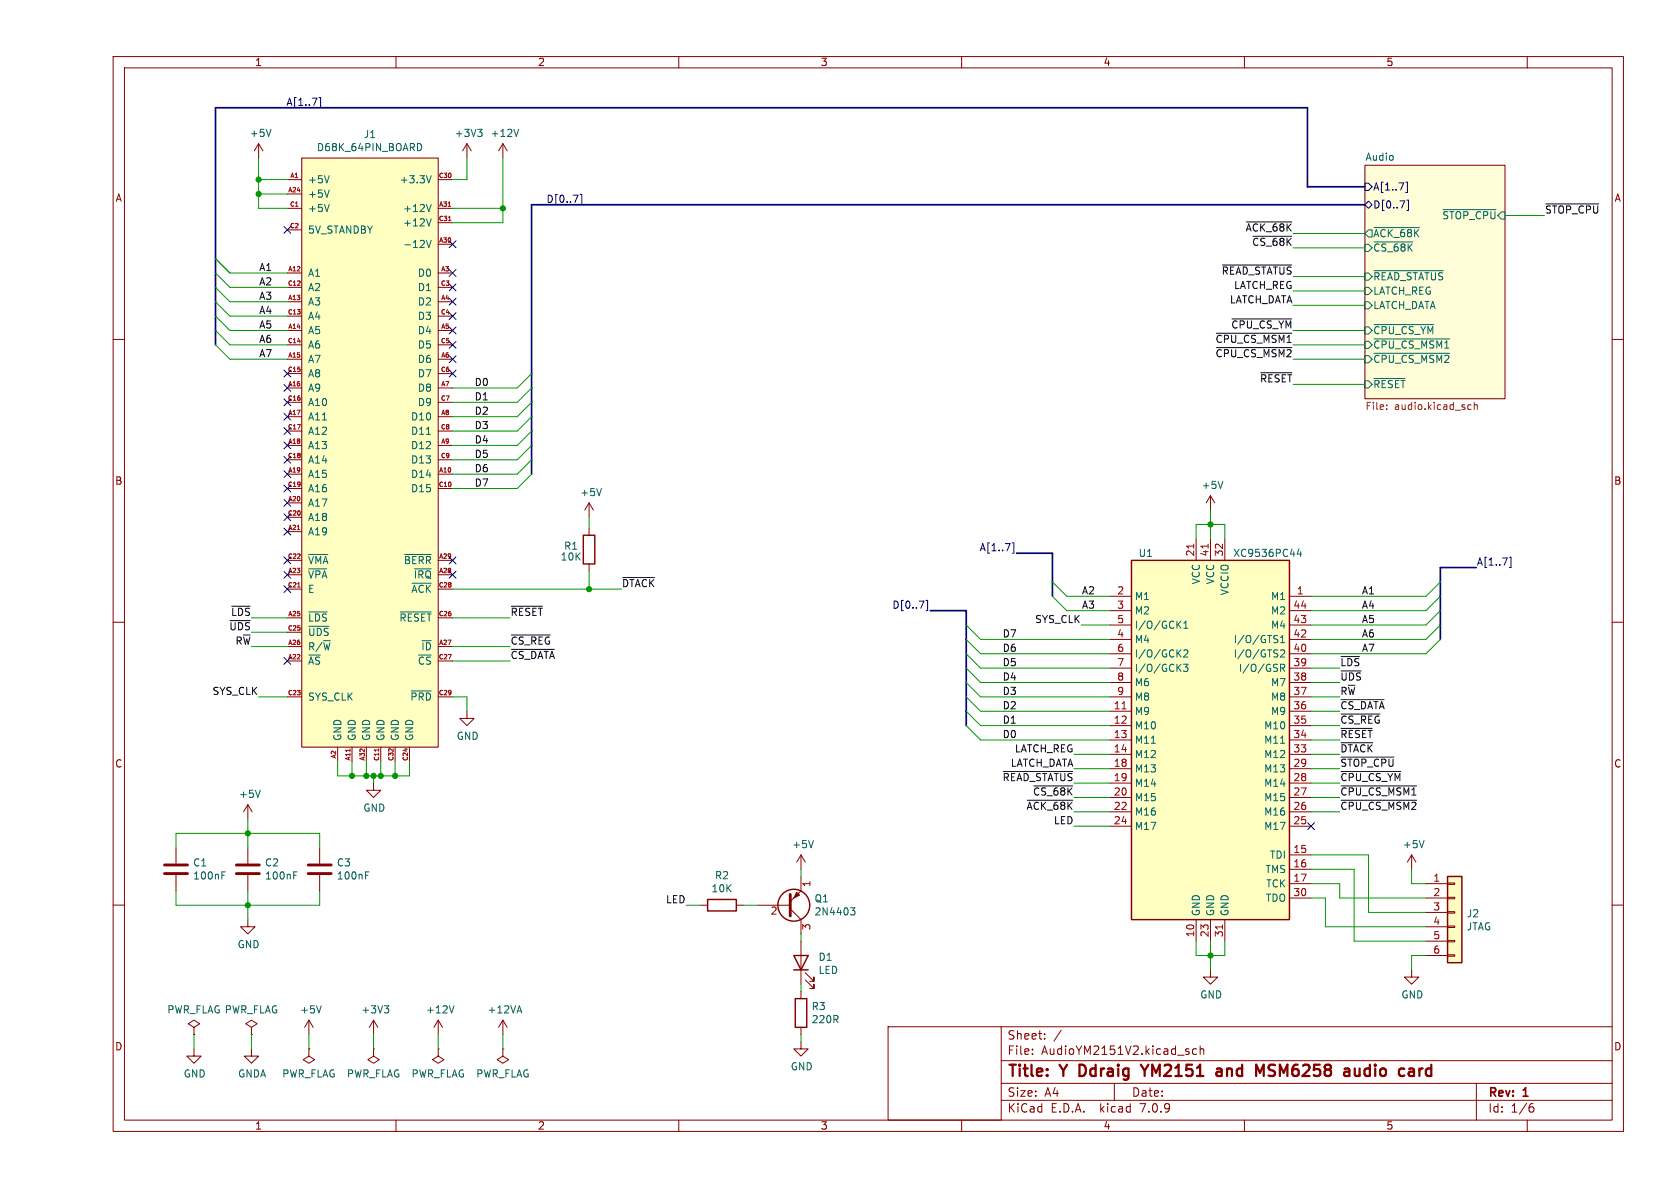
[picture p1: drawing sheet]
<svg xmlns="http://www.w3.org/2000/svg" width="297mm" height="210mm" viewBox="0 0 297 210" stroke-linecap="round" stroke-linejoin="round" font-family="sans-serif">
<g fill="none" stroke="#840000" stroke-width=".18">
<path d="M20 10h267v190h-267zM22 12h263v186h-263zM70 10v2M120 10v2M170 10v2M220 10v2M270 10v2M45.7 25.4l-.7 1.3M45.7 25.4v2.5M45.7 25.4l.8 1.3M50.8 31.8h2.5M50.8 34.3h2.5"/>
<path d="M50.8 36.8h2.5M53.3 27.9h24.2v104.2h-24.2zM77.5 31.8h2.5M77.5 36.8h2.5M77.5 39.4h2.5M82.5 25.4l-.7 1.3M82.5 25.4v2.5M82.5 25.4l.8 1.3M88.9 25.4v2.5M88.9 25.4l-.8 1.3M88.9 25.4l.8 1.3M241.3 29.2h24.8v41.3h-24.8z"/>
<path d="M20 60h2M50.8 48.3h2.5M50.8 53.3h2.5M50.8 58.4h2.5M50.8 50.8h2.5M50.8 55.9h2.5M50.8 40.6h2.5M77.5 48.3h2.5M77.5 53.3h2.5M77.5 58.4h2.5M77.5 43.2h2.5M77.5 50.8h2.5"/>
<path d="M77.5 55.9h2.5M285 60h2M50.8 63.5h2.5M50.8 68.6h2.5M50.8 73.7h2.5M50.8 78.7h2.5M50.8 61h2.5M50.8 66h2.5M50.8 71.1h2.5M50.8 76.2h2.5M77.5 63.5h2.5M77.5 68.6h2.5"/>
<path d="M77.5 73.7h2.5M77.5 78.7h2.5M77.5 61h2.5M77.5 66h2.5M77.5 71.1h2.5M77.5 76.2h2.5M50.8 83.8h2.5M50.8 88.9h2.5M50.8 94h2.5M50.8 99.1h2.5M50.8 86.4h2.5M50.8 81.3h2.5"/>
<path d="M50.8 91.4h2.5M77.5 83.8h2.5M77.5 99.1h2.5M77.5 86.4h2.5M77.5 81.3h2.5M104.1 88.9l-.7 1.3M104.1 88.9v2.5M104.1 93.3v1.3M104.1 99.7v1.3M104.1 88.9l.8 1.3M211.5 95.3v3.8M214 87.6v2.6"/>
<path d="M214 95.3v3.8M214 87.6l-.8 1.3M214 87.6l.8 1.3M216.5 95.3v3.8M20 110h2M50.8 116.8h2.5M50.8 101.6h2.5M50.8 109.2h2.5M50.8 114.3h2.5M50.8 104.1h2.5M50.8 111.8h2.5M77.5 116.8h2.5"/>
<path d="M77.5 101.6h2.5M77.5 109.2h2.5M77.5 114.3h2.5M77.5 104.1h2.5M196.2 105.4h3.8M196.2 108h3.8M196.2 118.1h3.8M196.2 113h3.8M196.2 115.6h3.8M196.2 110.5h3.8M228 105.4h3.8M228 108h3.8"/>
<path d="M228 118.1h3.8M228 113h3.8M228 115.6h3.8M228 110.5h3.8M285 110h2M50.8 123.2h2.5M59.7 132.1v2.5M62.2 132.1v2.5M64.8 132.1v2.5M66 138.4v1.3h1.3l-1.3 1.3-1.2-1.3h1.2M67.3 132.1v2.5M69.8 132.1v2.5"/>
<path d="M72.4 132.1v2.5M77.5 123.2h2.5M82.5 125.7v1.3h1.3l-1.3 1.3-1.2-1.3h1.2M196.2 125.7h3.8M196.2 128.3h3.8M196.2 130.8h3.8M196.2 133.4h3.8M196.2 135.9h3.8M196.2 138.4h3.8M196.2 123.2h3.8M196.2 120.7h3.8M228 125.7h3.8"/>
<path d="M228 128.3h3.8M228 130.8h3.8M228 133.4h3.8M228 135.9h3.8M228 138.4h3.8M228 123.2h3.8M228 120.7h3.8M20 160h2M31.1 149.9v2.8M31.1 154.7v2.8M43.8 142.2l-.7 1.3M43.8 142.2v2.6"/>
<path d="M43.8 149.9v2.8M43.8 154.7v2.8M43.8 142.2l.8 1.3M56.5 149.9v2.8M56.5 154.7v2.8M141.6 154.9v2.6l-1.9 1.9M141.6 151.1v2.6M141.6 151.1l-.8 1.3M141.6 151.1l.8 1.3M196.2 141h3.8M196.2 143.5h3.8M196.2 146.1h3.8"/>
<path d="M228 151.1h3.8M228 153.7h3.8M228 156.2h3.8M228 141h3.8M228 143.5h3.8M228 146.1h3.8M228 158.8h3.8M249.6 151.1l-.8 1.3M249.6 151.1v2.6M249.6 151.1l.7 1.3M252.1 156.2h3.8M252.1 158.8h3.8"/>
<path d="M255.9 158.6h1.3v.3h-1.3zM255.9 156.1h1.3v.2h-1.3zM285 160h2M43.8 162.6v1.2h1.3l-1.3 1.3-1.3-1.3h1.3M123.8 160h1.3M130.2 160h1.2M134 160h5.7M139.7 160.7l1.9 1.9v2.5M141.6 166.4v7.6M141.6 175.3v1.2M142.4 173.2l1.5 1.6v-.8v.8h-.8M142.4 172l1.5 1.5v-.8v.8h-.8"/>
<path d="M211.5 162.6v3.8M214 171.5v1.2h1.3l-1.3 1.3-1.3-1.3h1.3M214 162.6v3.8M216.5 162.6v3.8M249.6 171.5v1.2h1.2l-1.2 1.3-1.3-1.3h1.3M252.1 161.3h3.8M252.1 163.8h3.8M252.1 166.4h3.8M252.1 168.9h3.8M255.9 168.8h1.3v.2h-1.3zM255.9 166.2h1.3v.3h-1.3zM255.9 163.7h1.3v.3h-1.3z"/>
<path d="M255.9 161.2h1.3v.2h-1.3zM34.3 185.4v1.3h1.3l-1.3 1.3-1.3-1.3h1.3M34.3 181.6l1-.6-1-.7-1 .7 1 .6v1.3M34.3 182.9h.1M44.4 181.6l1.1-.6-1.1-.7-1 .7 1 .6v1.3M44.4 182.9h.1M44.4 185.4v1.3h1.3l-1.3 1.3-1.2-1.3h1.2M54.6 185.4v1.3l1 .6-1 .7-1-.7 1-.6M54.6 185.4h.1M54.6 180.3l-.8 1.3M54.6 180.3v2.6M54.6 180.3l.8 1.3"/>
<path d="M66 185.4v1.3l1.1 .6-1.1 .7-1-.7 1-.6M66 185.4h.1M66 180.3l-.7 1.3M66 180.3v2.6M66 180.3l.8 1.3M70 198v2M77.5 185.4v1.3l1 .6-1 .7-1-.7 1-.6M77.5 185.4h.1M77.5 180.3l-.8 1.3M77.5 180.3v2.6M77.5 180.3l.7 1.3M88.9 185.4v1.3l1 .6-1 .7-1-.7 1-.6"/>
<path d="M88.9 185.4h.1M88.9 180.3l-.8 1.3M88.9 180.3v2.6M88.9 180.3l.8 1.3M120 198v2M141.6 184.2v1.2h1.3l-1.3 1.3-1.3-1.3h1.3M141.6 181.6v1.3M157 181.5h20v16.5h-20zM170 198v2M177 194.5h108M177 191.5h108M177 187.5h108"/>
<path d="M177 181.5h108M182.5 186.3v.1M182.5 185.5v.1M184.7 183.6v.1M184.7 182.8v.1M187.6 182.1l-1.3 2M197 191.5v3M210.2 186v.3M211.5 185.5l-.4-.1-.3 .3v.4l.2 .2h.5M212.2 185.5l.2-.1 .3 .1 .1 .9M212.2 184.9v1.5M220 198v2"/>
<path d="M261 191.5v6.5M270 198v2M270.6 195.7h.3l.3 .3-.1 .5-.5 .1M271 195.1l-.4 .1"/>
</g>
<g fill="none" stroke="#840000" stroke-width=".4">
<path d="M191.3 188.2h-.5v2h.5M201.7 188.2l.7 1.1M202.4 189.3v.9M203 188.2l-.6 1.1M215.1 189l.2-.1 .6 .1 .1 1.2M216 189.4h-.7a.39 .39 0 0 0-.3 .4 .39 .39 0 0 0 .3 .4l.7-.1M222.7 189.6l.7-1.4v2M224.3 190.1l.7 .1M224.6 188.2a.49 .49 0 0 0-.3 .5 .49 .49 0 0 0 .3 .5M239.5 188.9l.1 1.2a.54 .54 0 0 0 .8-.1M240.4 188.9v1.3M250.9 188.9v1.3"/>
<path d="M251.5 188.9a.51 .51 0 0 0-.6 .4"/>
</g>
<path d="M241.3 29.2h24.8v41.3h-24.8z" fill="#fffcd8" stroke="#fffcd8" stroke-width=".18"/>
<g fill="none" stroke="#006464" stroke-width=".18">
<path d="M47.9 22.9l-.4 1.2M58.2 31.1l-.4 1.2M58.2 33.6l-.4 1.3M58.2 36.1l-.4 1.3M73.8 25.4a.64 .64 0 0 1 .7 .6 .64 .64 0 0 1-.7 .6M76.2 36.1l-.4 1.3M76.2 31.1l-.4 1.2M76.2 38.7l-.4 1.2M84.4 22.9h.8l-.4 .4M85 23.3l.2 .3v.3l-.2 .2M91.7 22.9l-.4 1.2M255.1 37.1h9.4"/>
<path d="M75.4 42.5l.4 1.3 .4-1.3M241.3 43.2h.6l.7 .6-.7 .7h-.6zM241.3 48.3h.6l.7 .6-.7 .6h-.6zM241.3 50.8h.6l.7 .6-.7 .7h-.6zM241.3 53.3h.6l.7 .7-.7 .6h-.6zM241.3 57.8h.6l.7 .6-.7 .7h-.6zM241.9 40.6h.7v1.3h-.7l-.6-.6zM242.9 42.8h6.9M242.9 47.9h12.3M242.9 57.4h10.6M242.9 59.9h13.4M242.9 40.2h8"/>
<path d="M75.4 76.8h.7M241.3 67.3h.6l.7 .6-.7 .7h-.6zM241.3 62.9h.6l.7 .6-.7 .6h-.6zM241.3 60.3h.6l.7 .7-.7 .6h-.6zM242.9 66.9h5.5M242.9 62.5h13.4M54.6 98h3.4M71.5 98h4.7M106.3 86.4l-.4 1.2M216.2 85.1l-.4 1.3M229.6 97l-.3 .9h.8M229.9 97.5v.9"/>
<path d="M54.6 100.6h3.2M54.6 108.2h3.2M54.6 110.7h3.5M70.7 108.2h5.5M72.9 103.1h3.3M73.3 100.6h2.9M74.6 113.3h1.6M208.3 110.3l.5 .8M208.3 115.4l.5 .7M208.3 118l.5 .7M208.8 109.8l-.7 .7M208.8 114.9l-.7 .7"/>
<path d="M208.8 117.4l-.7 .7M209.2 117.4h.8l-.4 .5 .3 .1v.6l-.1 .1-.6-.1M209.3 115l.5-.1 .2 .3-.8 .9h.8M209.3 111.1h.7M209.3 110.2l.3-.4v1.3M225.7 113l.2 .2-.2 .4M225.7 112.3l.2 .1M226.4 118.1l.6-.1 .1-.2v-.3l-.7-.1v1.3M226.4 115l.5-.1 .2 .3-.8 .9h.8M226.4 113.6h.7M226.4 112.7l.4-.4v1.3M226.7 118.1l.4 .6"/>
<path d="M46 139.7l-.4 1.3M72.7 122.1h3.5M203.5 131.4h.8M226.4 131.4h.7M39.2 154.7h.5M39.2 154.1h.6M51.9 154.7h.5M51.9 154.1h.6M64.6 154.7h.5M64.6 154.1h.6M143.8 148.6l-.4 1.3M251.8 148.6l-.5 1.3"/>
<path d="M56.8 177.8l-.4 1.3M67.9 177.8h.8l-.4 .5M68.5 178.3l.2 .2v.3l-.2 .3M80.3 177.8l-.5 1.3M91.5 178.7h.6M91.8 177.8l.4 1.3M150.4 160.5h.7l-.4 .5 .4 .1v.4l-.2 .2h-.4"/>
</g>
<g fill="none" stroke="#000084" stroke-width=".18">
<path d="M56.4 17.2h.3v1.8h-.3M102.5 34.4h.3v1.8h-.3M241.3 32.4h.6l.7 .6-.7 .7h-.6zM241.3 36.2l.6-.6 .7 .6-.7 .6zM248.5 32.2h.3v1.8h-.3M248.7 35.4h.3v1.8h-.3M50.2 40l1.2 1.2M51.4 40l-1.2 1.2M79.4 57.8l1.2 1.2M79.4 55.3l1.2 1.2M79.4 52.7l1.2 1.2M79.4 47.7l1.2 1.2"/>
<path d="M79.4 50.2l1.2 1.2M79.4 42.6l1.2 1.2M80.6 57.8l-1.2 1.2M80.6 55.3l-1.2 1.2M80.6 52.7l-1.2 1.2M80.6 47.7l-1.2 1.2M80.6 50.2l-1.2 1.2M80.6 42.6l-1.2 1.2M50.2 78.1l1.2 1.2M50.2 68l1.2 1.2M50.2 65.4l1.2 1.2M50.2 70.5l1.2 1.2"/>
<path d="M50.2 73.1l1.2 1.2M50.2 75.6l1.2 1.2M51.4 78.1l-1.2 1.2M51.4 68l-1.2 1.2M51.4 65.4l-1.2 1.2M51.4 70.5l-1.2 1.2M51.4 73.1l-1.2 1.2M51.4 75.6l-1.2 1.2M79.4 62.9l1.2 1.2M79.4 60.4l1.2 1.2M79.4 65.4l1.2 1.2M80.6 62.9l-1.2 1.2"/>
<path d="M80.6 60.4l-1.2 1.2M80.6 65.4l-1.2 1.2M50.2 85.8l1.2 1.2M50.2 83.2l1.2 1.2M50.2 93.4l1.2 1.2M50.2 90.8l1.2 1.2M50.2 80.7l1.2 1.2M50.2 98.5l1.2 1.2M50.2 88.3l1.2 1.2M51.4 85.8l-1.2 1.2M51.4 83.2l-1.2 1.2M51.4 93.4l-1.2 1.2"/>
<path d="M51.4 90.8l-1.2 1.2M51.4 80.7l-1.2 1.2M51.4 98.5l-1.2 1.2M51.4 88.3l-1.2 1.2M79.4 98.5l1.2 1.2M80.6 98.5l-1.2 1.2M178.9 96h.3v1.8h-.3M266.8 98.5h.3v1.8h-.3M50.2 103.5l1.2 1.2M50.2 101l1.2 1.2M50.2 116.2l1.2 1.2M51.4 103.5l-1.2 1.2"/>
<path d="M51.4 101l-1.2 1.2M51.4 116.2l-1.2 1.2M79.4 101l1.2 1.2M80.6 101l-1.2 1.2M163.7 106.1h.3v1.8h-.3M231.2 145.4l1.2 1.3M232.4 145.4l-1.2 1.3"/>
</g>
<path d="M245.1 72.3v.1M245.1 71.6v.1M259.6 72.3h.5M259.6 71.6h.5M260.6 71.7l.2-.2 .3 .1 .1 .8M260.6 71.1v1.3" fill="none" stroke="#725600" stroke-width=".18"/>
<g fill="#ffffc2" stroke="#ffffc2" stroke-width=".18">
<path d="M200 99.1h28v63.5h-28z"/>
<path d="M255.9 154.9h2.5v15.3h-2.5z"/>
<path d="M53.3 27.9h24.2v104.2h-24.2z"/>
</g>
<g fill="none" stroke="#840000" stroke-width=".25">
<path d="M103.1 94.6h2.1v5.1h-2.1zM200 99.1h28v63.5h-28zM125.1 159h5.1v2h-5.1zM255.9 154.9h2.5v15.3h-2.5zM140.3 168.9h2.6l-1.3 2.6zM140.3 171.5h2.6M140.6 176.5h2v5.1h-2z"/>
<circle cx="140.3" cy="160" r="2.82"/>
</g>
<path d="M79.2 36.5h.5M79.3 39h.4M52.6 93.6h.4M211 96.2v.7M213.6 96.2v.7M52.6 103.8h.5M61.9 132.4v.5M67 132.4v.4M198.4 125.3h.7M216.1 163.5v.7" fill="none" stroke="#a90000" stroke-width=".18"/>
<path d="M29.1 154.4h4M29.1 152.9h4M41.8 154.4h4M41.8 152.9h4M54.5 154.4h4M54.5 152.9h4M139.7 158.1v3.8" fill="none" stroke="#840000" stroke-width=".51"/>
<path d="M140.8 157.7l.6 .5-1.1 .6z" fill="#840000" stroke="#840000" stroke-width=".18"/>
<g fill="none" stroke="#0f0f0f" stroke-width=".18">
<path d="M220.3 39.2h8.1M273.3 36.1h9.3M215 58.9h13.4M216.1 46.8h12.3M217.8 56.4h10.6M221.5 41.8h6.9M215 61.5h13.4M222.9 65.9h5.5M40.7 109.7h3.5M41 107.2h3.2M90.4 107.2h5.5M90.4 114.8h7.6"/>
<path d="M90.4 112.3h6.9M110.1 102.1h5.6M237.1 116.1h3.2M237.1 118.6h3.5M177.4 136.4h12.2M182.8 138.9h6.8M237.1 123.7h7.6M237.1 138.9h13.3M237.1 136.4h10.6M237.1 126.2h6.9M237.1 131.3h5.6M237.1 133.8h9.3"/>
<path d="M237.1 128.8h5.5M181.6 141.5h8M237.1 141.5h13.3"/>
</g>
<path d="M241.3 33h-10.2v-13.9h-193v41.9M241.3 36.2h-147.3v47.6M179.7 97.8h6.4v7.6M164.5 108h6.3v20.3M261 100.3h-6.4v12.7" fill="none" stroke="#000084" stroke-width=".3"/>
<g fill="none" stroke="#009600" stroke-width=".18">
<path d="M45.7 27.9v8.9h5.1M45.7 31.8h5.1M45.7 34.3h5.1M80 36.8h8.9M82.5 27.9v3.9h-2.5M88.9 27.9v11.5h-8.9M266.1 38.1h6.9M38.1 58.4l2.5 2.6h10.2M38.1 55.9l2.5 2.5h10.2M38.1 50.8l2.5 2.5h10.2M38.1 53.3l2.5 2.6h10.2M38.1 48.3l2.5 2.5h10.2"/>
<path d="M38.1 45.7l2.5 2.6h10.2M228.6 41.3h12.7M228.6 51.4h12.7M228.6 43.8h12.7M228.6 48.9h12.7M228.6 54h12.7M228.6 58.4h12.7M38.1 61l2.5 2.5h10.2M94 71.1l-2.6 2.6h-11.4M94 68.6l-2.6 2.5h-11.4M94 66l-2.6 2.6h-11.4M94 73.7l-2.6 2.5h-11.4"/>
<path d="M94 78.7l-2.6 2.6h-11.4M94 76.2l-2.6 2.5h-11.4M228.6 63.5h12.7M228.6 61h12.7M228.6 67.9h12.7M94 83.8l-2.6 2.6h-11.4M94 81.3l-2.6 2.5h-11.4M104.1 91.4v1.9M211.5 95.3v-2.6h5v2.6M214 90.2v5.1M44.4 109.2h6.4M44.4 114.3h6.4"/>
<path d="M44.4 111.8h6.4M80 109.2h10.2M80 104.1h29.9M80 114.3h10.2M80 116.8h10.2M104.1 101v3.1M170.8 118.1l2.6 2.6h22.8M170.8 110.5l2.6 2.5h22.8M170.8 113l2.6 2.6h22.8M170.8 115.6l2.6 2.5h22.8M186.1 105.4l2.5 2.6h7.6M186.1 102.9l2.5 2.5h7.6"/>
<path d="M191.1 110.5h5.1M231.8 118.1h5.1M254.6 110.5l-2.5 2.5h-20.3M254.6 113l-2.5 2.6h-20.3M254.6 108l-2.5 2.5h-20.3M254.6 105.4l-2.5 2.6h-20.3M254.6 102.9l-2.5 2.5h-20.3M45.7 123.2h5.1M59.7 134.6v2.6h12.7v-2.6M62.2 134.6v2.6M64.8 134.6v2.6M66 137.2v1.2"/>
<path d="M67.3 134.6v2.6M69.8 134.6v2.6M80 123.2h2.5v2.5M170.8 120.7l2.6 2.5h22.8M170.8 123.2l2.6 2.5h22.8M170.8 125.7l2.6 2.6h22.8M170.8 128.3l2.6 2.5h22.8M189.9 135.9h6.3M189.9 138.4h6.3M189.9 133.4h6.3M231.8 120.7h5.1M231.8 123.2h5.1"/>
<path d="M231.8 135.9h5.1M231.8 138.4h5.1M231.8 133.4h5.1M231.8 125.7h5.1M231.8 128.3h5.1M231.8 130.8h5.1M31.1 157.5v2.5h25.4v-2.5M31.1 149.9v-2.6h25.4v2.6M43.8 144.8v5.1M43.8 157.5v5.1M141.6 153.7v1.2M189.9 141h6.3"/>
<path d="M189.9 143.5h6.3M189.9 146.1h6.3M231.8 153.7h7.6v12.7h12.7M231.8 158.8h2.5v5h17.8M231.8 156.2h5.1v2.6h15.2M231.8 151.1h10.1v10.2h10.2M231.8 141h5.1M231.8 143.5h5.1M249.6 153.7v2.5h2.5M121.3 160h2.5M131.4 160h2.6M141.6 165.1v1.3"/>
<path d="M141.6 174v1.3M211.5 166.4v2.5h5v-2.5M214 166.4v5.1M252.1 168.9h-2.5v2.6M34.3 182.9v2.5M44.4 182.9v2.5M54.6 182.9v2.5M66 182.9v2.5M77.5 182.9v2.5M88.9 182.9v2.5M141.6 182.9v1.3"/>
</g>
<g fill="#009600" stroke="#009600" stroke-width=".18">
<circle cx="43.8" cy="160" r=".46"/>
<circle cx="43.8" cy="147.3" r=".46"/>
<circle cx="88.9" cy="36.8" r=".46"/>
<circle cx="67.3" cy="137.2" r=".46"/>
<circle cx="69.8" cy="137.2" r=".46"/>
<circle cx="62.2" cy="137.2" r=".46"/>
<circle cx="104.1" cy="104.1" r=".46"/>
<circle cx="45.7" cy="31.8" r=".46"/>
<circle cx="45.7" cy="34.3" r=".46"/>
<circle cx="66" cy="137.2" r=".46"/>
<circle cx="64.8" cy="137.2" r=".46"/>
<circle cx="214" cy="168.9" r=".46"/>
<circle cx="214" cy="92.7" r=".46"/>
</g>
<g font-size="2.8" fill="#840000">
<text x="178" y="190.9">Title:</text>
<text x="187.7" y="190.9">Y</text>
<text x="191.7" y="190.9">Ddraig</text>
<text x="203.6" y="190.9">YM2151</text>
<text x="217.6" y="190.9">and</text>
<text x="225.3" y="190.9">MSM6258</text>
<text x="241.8" y="190.9">audio</text>
<text x="252.3" y="190.9">card</text>
</g>
<g font-size="2.1" fill="#840000">
<text x="178" y="184">Sheet:</text>
<text x="178" y="186.7">File:</text>
<text x="184.1" y="186.7">AudioYM2151V2.kicad_sch</text>
<text x="178" y="196.9">KiCad</text>
<text x="178" y="194.1">Size:</text>
<text x="184.7" y="194.1">A4</text>
<text x="185.7" y="196.9">E.D.A.</text>
<text x="194.6" y="196.9">kicad</text>
<text x="200" y="194.1">Date:</text>
<text x="201.8" y="196.9">7.0.9</text>
<text x="263" y="194.3">Rev:</text>
<text x="263" y="196.9">Id:</text>
<text x="267.1" y="196.9">1/6</text>
<text x="269.4" y="194.3">1</text>
</g>
<g font-size="1.8" fill="#840000">
<text x="45" y="11.9">1</text>
<text x="95" y="11.9">2</text>
<text x="145" y="11.9">3</text>
<text x="195" y="11.9">4</text>
<text x="245" y="11.9">5</text>
<text x="20.3" y="35.9">A</text>
<text x="285.3" y="35.9">A</text>
<text x="20.3" y="85.9">B</text>
<text x="285.3" y="85.9">B</text>
<text x="20.3" y="135.9">C</text>
<text x="285.3" y="135.9">C</text>
<text x="20.3" y="185.9">D</text>
<text x="285.3" y="185.9">D</text>
<text x="45" y="199.9">1</text>
<text x="95" y="199.9">2</text>
<text x="145" y="199.9">3</text>
<text x="195" y="199.9">4</text>
<text x="245" y="199.9">5</text>
</g>
<g font-size="1.8" fill="#000084">
<text x="50.5" y="18.8">A[1..7]</text>
<text x="96.5" y="35.9">D[0..7]</text>
<text x="242.7" y="33.9">A[1..7]</text>
<text x="242.7" y="37.1">D[0..7]</text>
<text x="173.1" y="97.5">A[1..7]</text>
<text x="261" y="100.1">A[1..7]</text>
<text x="157.7" y="107.7">D[0..7]</text>
</g>
<g font-size="1.8" fill="#006464">
<text x="44.1" y="24.4">+5V</text>
<text x="55.9" y="26.9">D68K_64PIN_BOARD</text>
<text x="64.2" y="24.6">J1</text>
<text x="80.3" y="24.4">+3V3</text>
<text x="86.6" y="24.4">+12V</text>
<text x="241.3" y="28.5">Audio</text>
<text x="54.4" y="32.6">+5V</text>
<text x="54.4" y="35.2">+5V</text>
<text x="70.6" y="32.6">+3.3V</text>
<text x="54.4" y="37.7">+5V</text>
<text x="54.4" y="41.5">5V_STANDBY</text>
<text x="71.2" y="37.7">+12V</text>
<text x="71.2" y="40.2">+12V</text>
<text x="254.9" y="39">~{STOP_CPU}</text>
<text x="71.2" y="44">-12V</text>
<text x="242.7" y="44.7">~{CS_68K}</text>
<text x="242.7" y="42.1">~{ACK_68K}</text>
<text x="54.4" y="49.1">A1</text>
<text x="54.4" y="51.7">A2</text>
<text x="73.8" y="49.1">D0</text>
<text x="73.8" y="51.7">D1</text>
<text x="242.7" y="49.8">~{READ_STATUS}</text>
<text x="242.7" y="52.3">LATCH_REG</text>
<text x="54.4" y="54.2">A3</text>
<text x="54.4" y="59.3">A5</text>
<text x="54.4" y="56.7">A4</text>
<text x="73.8" y="54.2">D2</text>
<text x="73.8" y="59.3">D4</text>
<text x="73.8" y="56.7">D3</text>
<text x="242.7" y="54.8">LATCH_DATA</text>
<text x="242.7" y="59.3">~{CPU_CS_YM}</text>
<text x="54.4" y="64.4">A7</text>
<text x="54.4" y="61.8">A6</text>
<text x="73.8" y="64.4">D6</text>
<text x="73.8" y="61.8">D5</text>
<text x="242.7" y="64.4">~{CPU_CS_MSM2}</text>
<text x="242.7" y="61.8">~{CPU_CS_MSM1}</text>
<text x="54.4" y="69.4">A9</text>
<text x="54.4" y="66.9">A8</text>
<text x="54.4" y="72">A10</text>
<text x="73.8" y="69.4">D8</text>
<text x="73.8" y="66.9">D7</text>
<text x="73.8" y="72">D9</text>
<text x="242.7" y="68.8">~{RESET}</text>
<text x="54.4" y="74.5">A11</text>
<text x="54.4" y="77.1">A12</text>
<text x="72.6" y="74.5">D10</text>
<text x="72.6" y="77.1">D11</text>
<text x="54.4" y="79.6">A13</text>
<text x="54.4" y="82.1">A14</text>
<text x="72.6" y="79.6">D12</text>
<text x="72.6" y="82.1">D13</text>
<text x="54.4" y="84.7">A15</text>
<text x="54.4" y="89.8">A17</text>
<text x="54.4" y="87.2">A16</text>
<text x="72.6" y="84.7">D14</text>
<text x="72.6" y="87.2">D15</text>
<text x="102.5" y="87.9">+5V</text>
<text x="212.3" y="86.6">+5V</text>
<text x="54.4" y="94.8">A19</text>
<text x="54.4" y="92.3">A18</text>
<text x="54.4" y="99.9">~{VMA}</text>
<text x="71.3" y="99.9">~{BERR}</text>
<text x="99" y="99.3">10K</text>
<text x="99.6" y="97.4">R1</text>
<text x="201.2" y="98.7">U1</text>
<text x="217.9" y="98.7">XC9536PC44</text>
<text x="54.4" y="102.5">~{VPA}</text>
<text x="54.4" y="105">E</text>
<text x="72.6" y="105">~{ACK}</text>
<text x="73" y="102.5">~{IRQ}</text>
<text x="200.5" y="106.3">M1</text>
<text x="212.3" y="103.4" transform="rotate(-90 212.3 103.4)">VCC</text>
<text x="214.9" y="103.4" transform="rotate(-90 214.9 103.4)">VCC</text>
<text x="217.4" y="105.3" transform="rotate(-90 217.4 105.3)">VCCIO</text>
<text x="224.6" y="106.3">M1</text>
<text x="54.4" y="110.1">~{LDS}</text>
<text x="54.4" y="112.6">~{UDS}</text>
<text x="70.5" y="110.1">~{RESET}</text>
<text x="200.5" y="108.8">M2</text>
<text x="200.5" y="113.9">M4</text>
<text x="200.5" y="111.4">I/O/GCK1</text>
<text x="218" y="113.9">I/O/GTS1</text>
<text x="224.6" y="111.4">M4</text>
<text x="224.6" y="108.8">M2</text>
<text x="54.4" y="117.7">~{AS}</text>
<text x="54.4" y="115.2">R/~{W}</text>
<text x="73.8" y="117.7">~{CS}</text>
<text x="74.4" y="115.2">~{ID}</text>
<text x="200.5" y="116.4">I/O/GCK2</text>
<text x="200.5" y="119">I/O/GCK3</text>
<text x="218" y="116.4">I/O/GTS2</text>
<text x="218.9" y="119">I/O/GSR</text>
<text x="54.4" y="124.1">SYS_CLK</text>
<text x="72.4" y="124.1">~{PRD}</text>
<text x="200.5" y="121.5">M6</text>
<text x="200.5" y="124.1">M8</text>
<text x="224.6" y="124.1">M8</text>
<text x="224.6" y="121.5">M7</text>
<text x="60.6" y="131.1" transform="rotate(-90 60.6 131.1)">GND</text>
<text x="63.1" y="131.1" transform="rotate(-90 63.1 131.1)">GND</text>
<text x="65.6" y="131.1" transform="rotate(-90 65.6 131.1)">GND</text>
<text x="68.2" y="131.1" transform="rotate(-90 68.2 131.1)">GND</text>
<text x="70.7" y="131.1" transform="rotate(-90 70.7 131.1)">GND</text>
<text x="73.3" y="131.1" transform="rotate(-90 73.3 131.1)">GND</text>
<text x="80.6" y="131">GND</text>
<text x="200.5" y="126.6">M9</text>
<text x="200.5" y="129.1">M10</text>
<text x="200.5" y="131.7">M11</text>
<text x="223.4" y="131.7">M11</text>
<text x="223.4" y="129.1">M10</text>
<text x="224.6" y="126.6">M9</text>
<text x="200.5" y="134.2">M12</text>
<text x="200.5" y="136.8">M13</text>
<text x="223.4" y="136.8">M13</text>
<text x="223.4" y="134.2">M12</text>
<text x="42.2" y="141.2">+5V</text>
<text x="64.1" y="143.7">GND</text>
<text x="200.5" y="139.3">M14</text>
<text x="200.5" y="141.8">M15</text>
<text x="223.4" y="141.8">M15</text>
<text x="223.4" y="139.3">M14</text>
<text x="200.5" y="144.4">M16</text>
<text x="200.5" y="146.9">M17</text>
<text x="223.4" y="146.9">M17</text>
<text x="223.4" y="144.4">M16</text>
<text x="34" y="153.4">C1</text>
<text x="34" y="155.7">100nF</text>
<text x="46.7" y="153.4">C2</text>
<text x="46.7" y="155.7">100nF</text>
<text x="59.4" y="153.4">C3</text>
<text x="59.4" y="155.7">100nF</text>
<text x="126.3" y="155.6">R2</text>
<text x="139.9" y="150.1">+5V</text>
<text x="223.6" y="154.5">TMS</text>
<text x="224.4" y="152">TDI</text>
<text x="247.9" y="150.1">+5V</text>
<text x="125.7" y="157.9">10K</text>
<text x="143.9" y="159.7">Q1</text>
<text x="223.7" y="159.6">TDO</text>
<text x="223.7" y="157.1">TCK</text>
<text x="41.9" y="167.8">GND</text>
<text x="143.9" y="162">2N4403</text>
<text x="212.3" y="162.1" transform="rotate(-90 212.3 162.1)">GND</text>
<text x="214.9" y="162.1" transform="rotate(-90 214.9 162.1)">GND</text>
<text x="217.4" y="162.1" transform="rotate(-90 217.4 162.1)">GND</text>
<text x="259.2" y="162.4">J2</text>
<text x="259.2" y="164.7">JTAG</text>
<text x="144.6" y="170.1">D1</text>
<text x="144.6" y="172.4">LED</text>
<text x="29.5" y="179.3">PWR_FLAG PWR_FLAG</text>
<text x="53" y="179.3">+5V</text>
<text x="63.8" y="179.3">+3V3</text>
<text x="75.2" y="179.3">+12V</text>
<text x="86.1" y="179.3">+12VA</text>
<text x="143.4" y="178.8">R3</text>
<text x="212.1" y="176.7">GND</text>
<text x="247.6" y="176.7">GND</text>
<text x="143.4" y="181.1">220R</text>
<text x="32.4" y="190.7">GND</text>
<text x="42" y="190.7">GNDA</text>
<text x="49.8" y="190.7">PWR_FLAG</text>
<text x="61.2" y="190.7">PWR_FLAG</text>
<text x="72.7" y="190.7">PWR_FLAG</text>
<text x="84.1" y="190.7">PWR_FLAG</text>
<text x="139.7" y="189.4">GND</text>
</g>
<g font-size="1.8" fill="#0f0f0f">
<text x="220.1" y="41">~{ACK_68K}</text>
<text x="273" y="37.8">~{STOP_CPU}</text>
<text x="45.7" y="48">A1</text>
<text x="221.3" y="43.6">~{CS_68K}</text>
<text x="45.7" y="50.5">A2</text>
<text x="45.7" y="53.1">A3</text>
<text x="215.9" y="48.6">~{READ_STATUS}</text>
<text x="217.3" y="53.7">LATCH_DATA</text>
<text x="218.1" y="51.2">LATCH_REG</text>
<text x="45.7" y="55.6">A4</text>
<text x="45.7" y="58.2">A5</text>
<text x="217.6" y="58.2">~{CPU_CS_YM}</text>
<text x="45.7" y="63.2">A7</text>
<text x="45.7" y="60.7">A6</text>
<text x="214.8" y="63.2">~{CPU_CS_MSM2}</text>
<text x="214.8" y="60.7">~{CPU_CS_MSM1}</text>
<text x="83.8" y="70.9">D1</text>
<text x="83.8" y="68.3">D0</text>
<text x="222.7" y="67.7">~{RESET}</text>
<text x="83.8" y="73.4">D2</text>
<text x="83.8" y="75.9">D3</text>
<text x="83.8" y="83.6">D6</text>
<text x="83.8" y="78.5">D4</text>
<text x="83.8" y="81">D5</text>
<text x="83.8" y="86.1">D7</text>
<text x="109.9" y="103.9">~{DTACK}</text>
<text x="191.2" y="105.1">A2</text>
<text x="191.2" y="107.7">A3</text>
<text x="240.7" y="107.7">A4</text>
<text x="240.7" y="105.1">A1</text>
<text x="40.4" y="111.5">~{UDS}</text>
<text x="40.7" y="109">~{LDS}</text>
<text x="90.2" y="109">~{RESET}</text>
<text x="177.2" y="112.8">D7</text>
<text x="182.9" y="110.2">SYS_CLK</text>
<text x="240.7" y="112.8">A6</text>
<text x="240.7" y="110.2">A5</text>
<text x="41.5" y="114">R~{W}</text>
<text x="90.2" y="116.6">~{CS_DATA}</text>
<text x="90.2" y="114">~{CS_REG}</text>
<text x="177.2" y="115.3">D6</text>
<text x="177.2" y="117.8">D5</text>
<text x="236.9" y="117.8">~{LDS}</text>
<text x="240.7" y="115.3">A7</text>
<text x="37.5" y="122.9">SYS_CLK</text>
<text x="177.2" y="125.5">D2</text>
<text x="177.2" y="120.4">D4</text>
<text x="177.2" y="122.9">D3</text>
<text x="236.9" y="125.5">~{CS_DATA}</text>
<text x="236.9" y="120.4">~{UDS}</text>
<text x="236.9" y="122.9">R~{W}</text>
<text x="177.2" y="130.5">D0</text>
<text x="177.2" y="128">D1</text>
<text x="236.9" y="128">~{CS_REG}</text>
<text x="236.9" y="130.5">~{RESET}</text>
<text x="178.6" y="135.6">LATCH_DATA</text>
<text x="179.3" y="133.1">LATCH_REG</text>
<text x="236.9" y="133.1">~{DTACK}</text>
<text x="236.9" y="135.6">~{STOP_CPU}</text>
<text x="177.1" y="138.2">~{READ_STATUS}</text>
<text x="181.4" y="143.2">~{ACK_68K}</text>
<text x="182.5" y="140.7">~{CS_68K}</text>
<text x="236.9" y="143.2">~{CPU_CS_MSM2}</text>
<text x="236.9" y="140.7">~{CPU_CS_MSM1}</text>
<text x="236.9" y="138.2">~{CPU_CS_YM}</text>
<text x="186.2" y="145.8">LED</text>
<text x="117.6" y="159.8">LED</text>
</g>
<g font-size="1.8" fill="#725600">
<text x="241.3" y="72.8">File:</text>
<text x="246.5" y="72.8">audio.kicad_sch</text>
</g>
<g font-size="1.8" fill="#a90000">
<text x="211.2" y="98.5" transform="rotate(-90 211.2 98.5)">21</text>
<text x="213.7" y="98.5" transform="rotate(-90 213.7 98.5)">41</text>
<text x="216.3" y="98.5" transform="rotate(-90 216.3 98.5)">32</text>
<text x="197.4" y="105.2">2</text>
<text x="197.4" y="107.7">3</text>
<text x="228.6" y="107.7">44</text>
<text x="229.2" y="105.2">1</text>
<text x="197.4" y="112.8">4</text>
<text x="197.4" y="110.2">5</text>
<text x="228.6" y="112.8">42</text>
<text x="228.6" y="110.2">43</text>
<text x="197.4" y="115.3">6</text>
<text x="197.4" y="117.9">7</text>
<text x="228.6" y="117.9">39</text>
<text x="228.6" y="115.3">40</text>
<text x="196.8" y="125.5">11</text>
<text x="197.4" y="120.4">8</text>
<text x="197.4" y="122.9">9</text>
<text x="228.6" y="125.5">36</text>
<text x="228.6" y="122.9">37</text>
<text x="228.6" y="120.4">38</text>
<text x="196.8" y="128">12</text>
<text x="196.8" y="130.6">13</text>
<text x="228.6" y="130.6">34</text>
<text x="228.6" y="128">35</text>
<text x="196.8" y="133.1">14</text>
<text x="196.8" y="135.6">18</text>
<text x="228.6" y="135.6">29</text>
<text x="228.6" y="133.1">33</text>
<text x="196.8" y="138.2">19</text>
<text x="196.8" y="140.7">20</text>
<text x="196.8" y="143.3">22</text>
<text x="228.6" y="143.3">26</text>
<text x="228.6" y="140.7">27</text>
<text x="228.6" y="138.2">28</text>
<text x="196.8" y="145.8">24</text>
<text x="228.6" y="145.8">25</text>
<text x="228.6" y="150.9">15</text>
<text x="228.6" y="153.4">16</text>
<text x="228.6" y="156">17</text>
<text x="253.3" y="156">1</text>
<text x="143.6" y="156.9" transform="rotate(-90 143.6 156.9)">1</text>
<text x="228.6" y="158.5">30</text>
<text x="253.3" y="158.5">2</text>
<text x="253.3" y="161">3</text>
<text x="136.1" y="162">2</text>
<text x="143.6" y="164.5" transform="rotate(-90 143.6 164.5)">3</text>
<text x="211.2" y="165.8" transform="rotate(-90 211.2 165.8)">10</text>
<text x="213.7" y="165.8" transform="rotate(-90 213.7 165.8)">23</text>
<text x="216.3" y="165.8" transform="rotate(-90 216.3 165.8)">31</text>
<text x="253.3" y="163.6">4</text>
<text x="253.3" y="166.1">5</text>
<text x="253.3" y="168.7">6</text>
</g>
<g font-size="1.1" fill="#a90000">
<text x="50.8" y="34">A24</text>
<text x="51.2" y="31.5">A1</text>
<text x="77.4" y="31.5">C30</text>
<text x="51.2" y="36.6">C1</text>
<text x="51.2" y="40.4">C2</text>
<text x="77.4" y="39.1">C31</text>
<text x="77.5" y="36.6">A31</text>
<text x="77.5" y="42.9">A30</text>
<text x="50.8" y="50.5">C12</text>
<text x="50.8" y="48">A12</text>
<text x="50.8" y="53.1">A13</text>
<text x="77.8" y="50.5">C3</text>
<text x="77.9" y="48">A3</text>
<text x="77.9" y="53.1">A4</text>
<text x="50.8" y="55.6">C13</text>
<text x="50.8" y="58.2">A14</text>
<text x="77.8" y="55.6">C4</text>
<text x="77.9" y="58.2">A5</text>
<text x="50.8" y="60.7">C14</text>
<text x="50.8" y="65.8">C15</text>
<text x="50.8" y="63.2">A15</text>
<text x="77.8" y="60.7">C5</text>
<text x="77.8" y="65.8">C6</text>
<text x="77.9" y="63.2">A6</text>
<text x="50.8" y="70.9">C16</text>
<text x="50.8" y="68.3">A16</text>
<text x="77.8" y="70.9">C7</text>
<text x="77.9" y="68.3">A7</text>
<text x="50.8" y="75.9">C17</text>
<text x="50.8" y="73.4">A17</text>
<text x="77.8" y="75.9">C8</text>
<text x="77.9" y="73.4">A8</text>
<text x="50.8" y="81">C18</text>
<text x="50.8" y="78.5">A18</text>
<text x="50.8" y="83.6">A19</text>
<text x="77.5" y="83.6">A10</text>
<text x="77.8" y="81">C9</text>
<text x="77.9" y="78.5">A9</text>
<text x="50.8" y="86.1">C19</text>
<text x="50.8" y="88.6">A20</text>
<text x="77.4" y="86.1">C10</text>
<text x="50.8" y="91.2">C20</text>
<text x="50.8" y="93.7">A21</text>
<text x="50.8" y="98.8">C22</text>
<text x="50.8" y="101.3">A23</text>
<text x="77.5" y="101.3">A28</text>
<text x="77.5" y="98.8">A29</text>
<text x="50.8" y="103.9">C21</text>
<text x="77.4" y="103.9">C28</text>
<text x="50.8" y="111.5">C25</text>
<text x="50.8" y="109">A25</text>
<text x="77.4" y="109">C26</text>
<text x="50.8" y="116.6">A22</text>
<text x="50.8" y="114">A26</text>
<text x="77.4" y="116.6">C27</text>
<text x="77.5" y="114">A27</text>
<text x="50.8" y="122.9">C23</text>
<text x="77.4" y="122.9">C29</text>
<text x="59.4" y="134.2" transform="rotate(-90 59.4 134.2)">A2</text>
<text x="62" y="134.6" transform="rotate(-90 62 134.6)">A11</text>
<text x="64.5" y="134.6" transform="rotate(-90 64.5 134.6)">A32</text>
<text x="67.1" y="134.6" transform="rotate(-90 67.1 134.6)">C11</text>
<text x="69.6" y="134.6" transform="rotate(-90 69.6 134.6)">C32</text>
<text x="72.1" y="134.6" transform="rotate(-90 72.1 134.6)">C24</text>
</g>
</svg>
